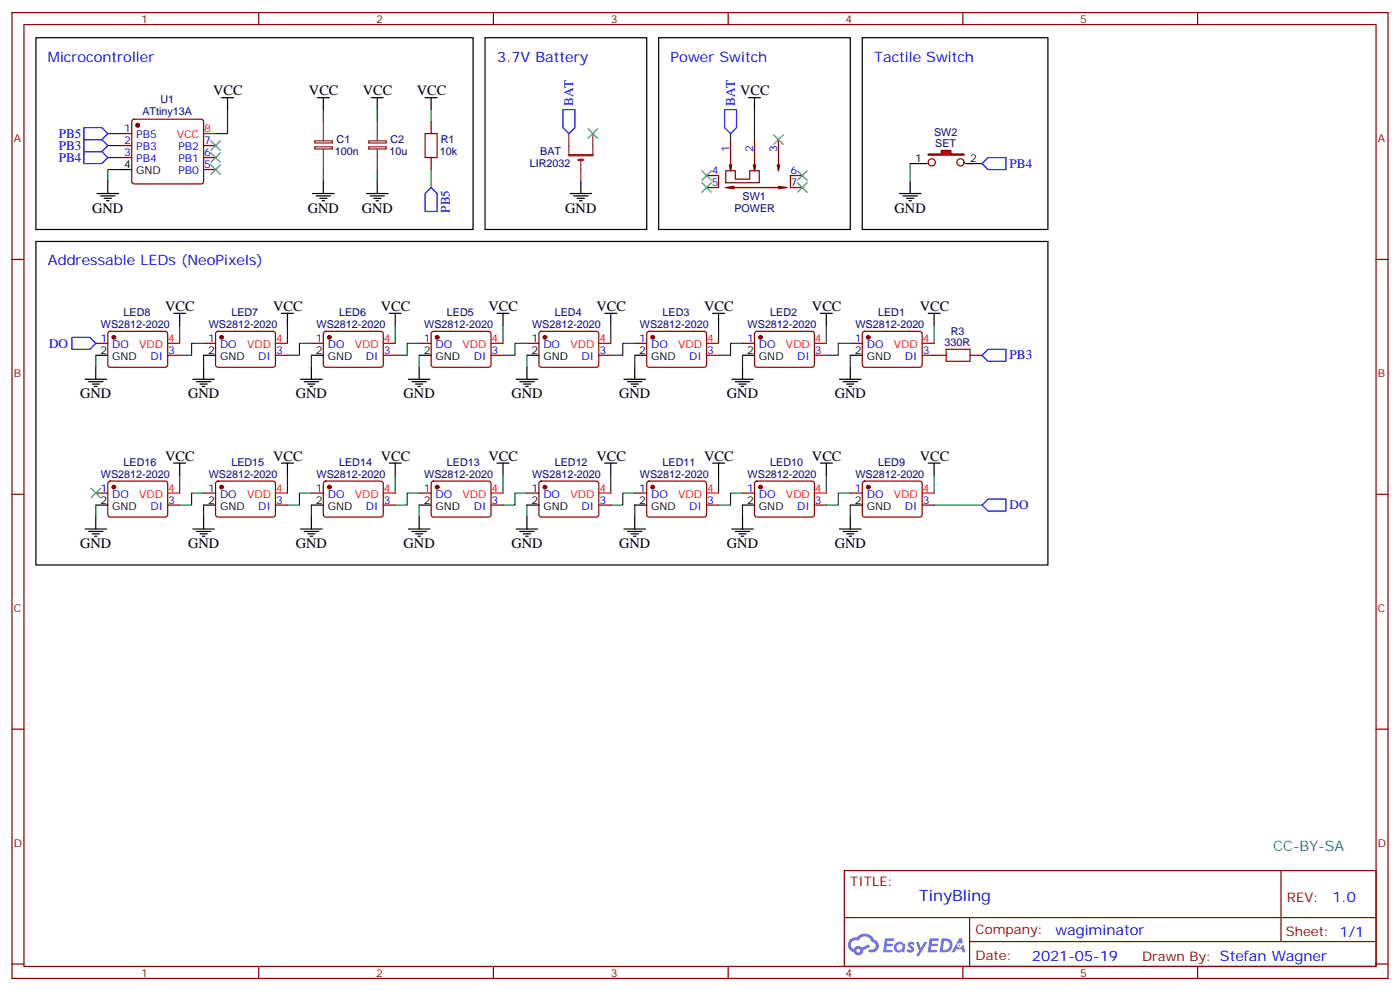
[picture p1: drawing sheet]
<svg xmlns="http://www.w3.org/2000/svg" width="412mm" height="292mm" viewBox="0 0 412 292" stroke-linecap="round" stroke-linejoin="round" font-family="sans-serif">
<g fill="none" stroke="#870000" stroke-width=".35">
<path d="M3.5 3.7h405.4v284.3h-405.4zM7.1 7.2h398.2v277.3h-398.2zM76.2 3.7v3.5M145.3 3.7v3.5M214.5 3.7v3.5M283.6 3.7v3.5M352.8 3.7v3.5M3.5 76.4h3.6M405.3 76.4h3.6M3.5 145.5h3.6M405.3 145.5h3.6M3.5 214.7h3.6"/>
<path d="M405.3 214.7h3.6M248.7 256.3h156.6v28.2h-156.6zM377.3 256.3v20.9M248.7 270.1h156.5M285.6 277.2h119.6M285.6 270.1v14.2M3.5 283.8h3.6M76.2 284.5v3.5M145.3 284.5v3.5M214.5 284.5v3.5M283.6 284.5v3.5M352.8 284.5v3.5"/>
<path d="M405.3 283.8h3.6"/>
</g>
<g fill="#5487ff">
<path d="M267.7 277.5a1.22 1.22 0 0 1 1.7 .2l-.4 .6a.47 .47 0 0 0-.3-.4 .47 .47 0 0 0-.5 .2l.1 .2a1.14 1.14 0 0 1 .8 1.8 1.14 1.14 0 0 1-1.9 0l-.2-.2 .5-.6 .7 .5a.29 .29 0 0 0 .3-.3 .29 .29 0 0 0-.2-.3 1.04 1.04 0 0 1-.6-1.7z"/>
<path d="M260.7 276.2h2.4l.3 .2-.2 .5-1.8 .1-.1 .8h1.5l.3 .4-.3 .4h-1.6l-.2 1.1h1.7l.2 .3-.2 .3-2.6 .1z"/>
<path d="M273.8 276.2h2.4l.3 .2-.1 .5-1.8 .1-.2 .8h1.6l.3 .4-.4 .4-1.6-.1-.1 1.1 1.7 .1 .2 .3-.2 .3-2.6 .1z"/>
<path d="M282.6 276.2h.7l.3 1.3-.6 .3a.69 .69 0 0 0-1 .3 .69 .69 0 0 0 .4 .9 .69 .69 0 0 0 .9-.6l.5-.2 .6 2.2h-.8l-.2-.9h-1.8l-.5 .9h-.8z"/>
<path d="M269.8 277.3h.8l.6 1.8 1.1-1.8h.9l-2.6 4.2h-.8l.9-1.5z"/>
<path d="M277.4 276.2l-.6 4.2h1.3a2.11 2.11 0 0 0 2.5-2.1 2.11 2.11 0 0 0-2.5-2.1zM278.1 277a1.39 1.39 0 0 1 1.7 1.4 1.39 1.39 0 0 1-1.8 1.2h-.3z"/>
<path d="M263.7 277.8a1.54 1.54 0 0 0-.1 2.2 1.54 1.54 0 0 0 2.2 .1l.6 .3 .3-2.3-.2-.3h-.4a1.49 1.49 0 0 0-2.4 0zM264 278.8a.94 .94 0 0 1 1.8 0 .94 .94 0 0 1-1.8 0z"/>
<path d="M250.4 276.6a2.18 2.18 0 0 0 1.1 3.7 1.44 1.44 0 0 0 1.6 .9 1.44 1.44 0 0 0 1.2-1.4l2-1.1-.5-.7-1.9 1a1.47 1.47 0 0 0-2.4 .4 1.39 1.39 0 0 1-.7-1.9 1.39 1.39 0 0 1 2-.5 2.12 2.12 0 0 1 2.2-1.3 2.12 2.12 0 0 1 1.9 1.7 1.14 1.14 0 0 1 1.1 1.4 1.14 1.14 0 0 1-1.7 .7 .43 .43 0 0 0-.5 .4 .43 .43 0 0 0 .4 .5 1.98 1.98 0 0 0 2.5-1.2 1.98 1.98 0 0 0-1.2-2.6 3.1 3.1 0 0 0-5.3-.6l-.9 .1zM252.3 279.9a.55 .55 0 0 1 1.1 0 .55 .55 0 0 1-1.1 0z"/>
<circle cx="282.6" cy="278.3" r=".26"/>
</g>
<path d="M95.2 35.8v5.7M111.1 35.8v5.7M167.6 39.3v6.4M174.6 39.3v6.4M92.7 43.2h5.2v.7h-5.2zM92.7 41.5h5.2v.6h-5.2zM95.2 43.9v6M108.6 43.2h5.2v.7h-5.2zM108.6 41.5h5.2v.6h-5.2zM111.1 43.9v6M171.1 47.1v6.3" fill="none" stroke="#8c2424" stroke-width=".35"/>
<g fill="none" stroke="#008700" stroke-width=".35">
<path d="M31.7 39.3h3.6M67 32.3v7h-3.5M95.2 32.3v3.5M111.1 32.3v3.5M127 32.3v3.5M215.2 39.3v1.8M222.2 32.3v8.8M31.7 46.4h3.6M31.7 42.9h3.6M35.3 49.9h-3.6v3.5M95.2 49.9v3.5M111.1 49.9v3.5"/>
<path d="M127 49.9v5.3M52.9 95.8v5.3M84.7 95.8v5.3M116.4 95.8v5.3M148.2 95.8v5.3M179.9 95.8v5.3M211.7 95.8v5.3M243.4 95.8v5.3M275.2 95.8v5.3M28.2 104.6v3.5M60 101.1h-3.6v3.5h-3.5M60 104.6v3.5"/>
<path d="M91.7 101.1h-3.5v3.5h-3.5M91.7 104.6v3.5M123.5 101.1h-3.6v3.5h-3.5M123.5 104.6v3.5M155.2 101.1h-3.5v3.5h-3.5M155.2 104.6v3.5M187 101.1h-3.6v3.5h-3.5M187 104.6v3.5M218.7 101.1h-3.5v3.5h-3.5M218.7 104.6v3.5M250.5 101.1h-3.6v3.5h-3.5M250.5 104.6v3.5"/>
<path d="M179.9 139.9v5.3M211.7 139.9v5.3M155.2 148.7v3.5M187 145.2h-3.6v3.5h-3.5M187 148.7v3.5"/>
</g>
<g fill="none" stroke="#000" stroke-width=".35">
<path d="M10.6 11.1h128.7v56.5h-128.7zM65.3 28.8h3.5M67 28.8v3.5M93.5 28.8h3.5M95.2 28.8v3.5M109.4 28.8h3.5M111.1 28.8v3.5M125.2 28.8h3.6M127 28.8v3.5M220.5 28.8h3.5M222.2 28.8v3.5M28.6 57h6.3"/>
<path d="M29.6 57.7h4.3M30.7 58.4h2.1M31.4 59.1h.7M31.7 53.4v3.6M35.3 49.9h3.5M92.1 57h6.3M93.1 57.7h4.3M94.2 58.4h2.1M94.9 59.1h.7M95.2 53.4v3.6M107.9 57h6.4M109 57.7h4.2"/>
<path d="M110.1 58.4h2.1M110.8 59.1h.7M111.1 53.4v3.6M167.9 57h6.4M169 57.7h4.2M170 58.4h2.2M170.7 59.1h.7M171.1 53.4v3.6M268.1 48.2h3.5M285.8 48.2h3.5M51.2 92.3h3.5M52.9 92.3v3.5"/>
<path d="M82.9 92.3h3.5M84.7 92.3v3.5M114.7 92.3h3.5M116.4 92.3v3.5M146.4 92.3h3.5M148.2 92.3v3.5M178.2 92.3h3.5M179.9 92.3v3.5M209.9 92.3h3.5M211.7 92.3v3.5M241.7 92.3h3.5M243.4 92.3v3.5"/>
<path d="M273.4 92.3h3.5M275.2 92.3v3.5M25 111.7h6.4M26.1 112.4h4.2M27.2 113.1h2.1M27.9 113.8h.7M28.2 104.6h3.5M28.2 108.1v3.6M56.8 111.7h6.3M57.9 112.4h4.2M58.9 113.1h2.1M59.6 113.8h.7"/>
<path d="M60 104.6h3.5M60 108.1v3.6M88.5 111.7h6.4M89.6 112.4h4.2M90.7 113.1h2.1M91.4 113.8h.7M91.7 104.6h3.5M91.7 108.1v3.6M120.3 111.7h6.3M121.4 112.4h4.2M122.4 113.1h2.1M123.1 113.8h.7"/>
<path d="M123.5 104.6h3.5M123.5 108.1v3.6M152 111.7h6.4M153.1 112.4h4.2M154.2 113.1h2.1M154.9 113.8h.7M155.2 104.6h3.5M155.2 108.1v3.6M183.8 111.7h6.3M184.9 112.4h4.2M185.9 113.1h2.1M186.6 113.8h.7"/>
<path d="M187 104.6h3.5M187 108.1v3.6M215.5 111.7h6.4M216.6 112.4h4.2M217.7 113.1h2.1M218.4 113.8h.7M218.7 104.6h3.5M218.7 108.1v3.6M247.3 111.7h6.3M248.4 112.4h4.2M249.4 113.1h2.1M250.1 113.8h.7"/>
<path d="M250.5 104.6h3.5M250.5 108.1v3.6M178.2 136.3h3.5M179.9 136.3v3.6M209.9 136.3h3.5M211.7 136.3v3.6M152 155.8h6.4M153.1 156.5h4.2M154.2 157.2h2.1M154.9 157.9h.7M155.2 152.2v3.6M155.2 148.7h3.5"/>
<path d="M183.8 155.8h6.3M184.9 156.5h4.2M185.9 157.2h2.1M186.6 157.9h.7M187 152.2v3.6M187 148.7h3.5"/>
</g>
<path d="M24.7 37.6h5.3l1.7 1.7-1.7 1.8h-5.3zM165.8 32.3h3.5v5.3l-1.7 1.7-1.8-1.7zM213.4 32.3h3.6v5.3l-1.8 1.7-1.8-1.7zM24.7 44.6h5.3l1.7 1.8-1.7 1.8h-5.3zM24.7 41.1h5.3l1.7 1.8-1.7 1.7h-5.3zM127 55.2l1.8 1.8v5.3h-3.6v-5.3zM21.2 99.3h5.3l1.7 1.8-1.7 1.7h-5.3zM289.3 104.6l1.7-1.8h5.3v3.6h-5.3zM291 146.9h5.3v3.6h-5.3l-1.7-1.8z" fill="none" stroke="#00f" stroke-width=".35"/>
<path d="M125.2 39.3h3.6v7.1h-3.6zM278.7 102.8h7.1v3.6h-7.1z" fill="none" stroke="#a10000" stroke-width=".35"/>
<g fill="none" stroke="#870000" stroke-width=".35">
<path d="M35.3 39.3h3.5M39 35.3l.5-.2h19.8l.5 .2 .2 .5v17.6l-.3 .5-.4 .3h-19.8l-.5-.3-.2-.5v-17.6zM127 35.8v3.5M35.3 42.9h3.5M35.3 46.4h3.5M60 42.9h3.5M60 46.4h3.5M60 49.9h3.5M127 46.4v3.5M208.1 51.7h3.6v3.5h-3.6M213.8 50.3h2.8v2.4h4.2v-2.4h2.9v3.5h-9.9zM214.8 48.5l.4 1.8"/>
<path d="M215.2 41.1v9.2l.3-1.8M216.3 54.9l-2.5 .3M221.9 48.5l.3 1.8M222.2 41.1v9.2l.4-1.8M229 48.5l.3 1.8M229.3 55.2h-15.5l2.5 .4M229.3 41.1v9.2l.4-1.8M229.3 54.9l2.5 .3h-16.6M231.8 55.2l-2.5 .4M236.4 51.7h-3.6v3.5h3.6M32 97.7l.5-.2 16.5 .1 .4 .6-.1 9.5-.6 .4h-16.5l-.5-.7v-9.2zM63.7 97.7l.5-.2 16.5 .1 .4 .6v9.5l-.7 .4h-16.5l-.4-.7v-9.2z"/>
<path d="M95.5 97.7l.5-.2 16.5 .1 .4 .6-.1 9.5-.6 .4h-16.5l-.5-.7v-9.2zM127.2 97.7l.5-.2 16.5 .1 .4 .6v9.5l-.7 .4h-16.5l-.4-.7v-9.2zM159 97.7l.5-.2 16.5 .1 .4 .6-.1 9.5-.6 .4h-16.5l-.5-.7v-9.2zM190.7 97.7l.5-.2 16.5 .1 .4 .6v9.5l-.7 .4h-16.5l-.4-.7v-9.2zM222.5 97.7l.5-.2 16.5 .1 .4 .6-.1 9.5-.6 .4h-16.5l-.5-.7v-9.2zM254.2 97.7l.5-.2 16.5 .1 .4 .6v9.5l-.7 .4h-16.5l-.4-.7v-9.2zM28.2 101.1h3.5M49.4 104.6h3.5M60 101.1h3.5M81.1 104.6h3.6M91.7 101.1h3.5M112.9 104.6h3.5"/>
<path d="M123.5 101.1h3.5M144.6 104.6h3.6M155.2 101.1h3.5M176.4 104.6h3.5M187 101.1h3.5M208.1 104.6h3.6M218.7 101.1h3.5M239.9 104.6h3.5M250.5 101.1h3.5M271.6 104.6h7.1M285.8 104.6h3.5M155.2 145.2h3.5"/>
<path d="M159 141.8l.5-.2 16.5 .1 .4 .6-.1 9.5-.6 .4h-16.5l-.5-.7v-9.2zM176.4 148.7h3.5M187 145.2h3.5M190.7 141.8l.5-.2 16.5 .1 .4 .6v9.5l-.7 .4h-16.5l-.4-.7v-9.2zM208.1 148.7h3.6"/>
</g>
<g fill="#870000" stroke="#870000" stroke-width=".35">
<circle cx="40.6" cy="36.9" r=".53"/>
<circle cx="255.8" cy="99.3" r=".53"/>
<circle cx="224" cy="99.3" r=".53"/>
<circle cx="192.3" cy="99.3" r=".53"/>
<circle cx="160.5" cy="99.3" r=".53"/>
<circle cx="128.8" cy="99.3" r=".53"/>
<circle cx="97" cy="99.3" r=".53"/>
<circle cx="65.3" cy="99.3" r=".53"/>
<circle cx="33.5" cy="99.3" r=".53"/>
<circle cx="160.5" cy="143.4" r=".53"/>
<circle cx="192.3" cy="143.4" r=".53"/>
</g>
<path d="M60 39.3h3.5M49.4 101.1h3.5M81.1 101.1h3.6M112.9 101.1h3.5M144.6 101.1h3.6M176.4 101.1h3.5M208.1 101.1h3.6M239.9 101.1h3.5M271.6 101.1h3.6M176.4 145.2h3.5M208.1 145.2h3.6" fill="none" stroke="#f00" stroke-width=".35"/>
<path d="M173.2 37.9l2.8 2.8M176 37.9l-2.8 2.8M227.9 39.7l2.8 2.8M230.7 39.7l-2.8 2.8M206.7 50.3l2.8 2.8M206.7 53.8l2.8 2.8M209.5 50.3l-2.8 2.8M209.5 53.8l-2.8 2.8M234.9 50.3l2.9 2.8M234.9 53.8l2.9 2.8M237.8 50.3l-2.9 2.8M237.8 53.8l-2.9 2.8" fill="none" stroke="#3c3" stroke-width=".35"/>
<path d="M167.6 45.7h7M170.4 47.1h1.4" fill="none" stroke="#8c2424" stroke-width=".71"/>
<path d="M273.4 45.3h3.9v-1h2.8v1h3.9v.4h-10.6z" fill="#f00" stroke="#870000" stroke-width=".35"/>
<g fill="none" stroke="#870000" stroke-width=".35">
<path d="M28.2 145.2h3.5M32 141.8l.5-.2 16.5 .1 .4 .6-.1 9.5-.6 .4h-16.5l-.5-.7v-9.2zM49.4 148.7h3.5M60 145.2h3.5M63.7 141.8l.5-.2 16.5 .1 .4 .6v9.5l-.7 .4h-16.5l-.4-.7v-9.2zM81.1 148.7h3.6M91.7 145.2h3.5M95.5 141.8l.5-.2 16.5 .1 .4 .6-.1 9.5-.6 .4h-16.5l-.5-.7v-9.2zM112.9 148.7h3.5M123.5 145.2h3.5M127.2 141.8l.5-.2 16.5 .1 .4 .6v9.5l-.7 .4h-16.5l-.4-.7v-9.2zM144.6 148.7h3.6"/>
<path d="M218.7 145.2h3.5M222.5 141.8l.5-.2 16.5 .1 .4 .6-.1 9.5-.6 .4h-16.5l-.5-.7v-9.2zM239.9 148.7h3.5M250.5 145.2h3.5M254.2 141.8l.5-.2 16.5 .1 .4 .6v9.5l-.7 .4h-16.5l-.4-.7v-9.2zM271.6 148.7h3.6"/>
<circle cx="274.5" cy="47.8" r="1.06"/>
<circle cx="282.9" cy="47.8" r="1.06"/>
</g>
<g fill="none" stroke="#000" stroke-width=".35">
<path d="M142.9 11.1h47.6v56.5h-47.6zM194 11.1h56.5v56.5h-56.5zM254 11.1h54.7v56.5h-54.7zM264.9 57h6.4M266 57.7h4.2M267.1 58.4h2.1M267.8 59.1h.7M268.1 53.4v3.6M271.6 48.2h1.4M284.3 48.2h1.5M10.6 71.1h298.1v95.2h-298.1zM51.2 136.3h3.5"/>
<path d="M52.9 136.3v3.6M82.9 136.3h3.5M84.7 136.3v3.6M114.7 136.3h3.5M116.4 136.3v3.6M146.4 136.3h3.5M148.2 136.3v3.6M241.7 136.3h3.5M243.4 136.3v3.6M273.4 136.3h3.5M275.2 136.3v3.6M25 155.8h6.4"/>
<path d="M26.1 156.5h4.2M27.2 157.2h2.1M27.9 157.9h.7M28.2 148.7h3.5M28.2 152.2v3.6M56.8 155.8h6.3M57.9 156.5h4.2M58.9 157.2h2.1M59.6 157.9h.7M60 148.7h3.5M60 152.2v3.6M88.5 155.8h6.4"/>
<path d="M89.6 156.5h4.2M90.7 157.2h2.1M91.4 157.9h.7M91.7 148.7h3.5M91.7 152.2v3.6M120.3 155.8h6.3M121.4 156.5h4.2M122.4 157.2h2.1M123.1 157.9h.7M123.5 148.7h3.5M123.5 152.2v3.6M215.5 155.8h6.4"/>
<path d="M216.6 156.5h4.2M217.7 157.2h2.1M218.4 157.9h.7M218.7 148.7h3.5M218.7 152.2v3.6M247.3 155.8h6.3M248.4 156.5h4.2M249.4 157.2h2.1M250.1 157.9h.7M250.5 148.7h3.5M250.5 152.2v3.6"/>
</g>
<g fill="none" stroke="#008700" stroke-width=".35">
<path d="M268.1 48.2v5.2M52.9 139.9v5.3M84.7 139.9v5.3M116.4 139.9v5.3M148.2 139.9v5.3M243.4 139.9v5.3M275.2 139.9v5.3M28.2 148.7v3.5M60 145.2h-3.6v3.5h-3.5M60 148.7v3.5M91.7 145.2h-3.5v3.5h-3.5M91.7 148.7v3.5"/>
<path d="M123.5 145.2h-3.6v3.5h-3.5M123.5 148.7v3.5M155.2 145.2h-3.5v3.5h-3.5M218.7 145.2h-3.5v3.5h-3.5M218.7 148.7v3.5M250.5 145.2h-3.6v3.5h-3.5M250.5 148.7v3.5M275.2 148.7h14.1"/>
</g>
<path d="M289.3 48.2l1.7-1.8h5.3v3.5h-5.3z" fill="none" stroke="#00f" stroke-width=".35"/>
<path d="M62.1 41.5l2.8 2.8M62.1 45l2.8 2.8M62.1 48.5l2.8 2.8M64.9 41.5l-2.8 2.8M64.9 45l-2.8 2.8M64.9 48.5l-2.8 2.8M26.8 143.8l2.8 2.8M29.6 143.8l-2.8 2.8" fill="none" stroke="#3c3" stroke-width=".35"/>
<g fill="#870000" stroke="#870000" stroke-width=".35">
<circle cx="128.8" cy="143.4" r=".53"/>
<circle cx="97" cy="143.4" r=".53"/>
<circle cx="65.3" cy="143.4" r=".53"/>
<circle cx="33.5" cy="143.4" r=".53"/>
<circle cx="224" cy="143.4" r=".53"/>
<circle cx="255.8" cy="143.4" r=".53"/>
</g>
<path d="M49.4 145.2h3.5M81.1 145.2h3.6M112.9 145.2h3.5M144.6 145.2h3.6M239.9 145.2h3.5M271.6 145.2h3.6" fill="none" stroke="#f00" stroke-width=".35"/>
<text font-size="4.6" fill="#00f" x="270.8" y="265.3">TinyBling</text>
<g font-size="4.2" fill="#00f">
<text x="14.1" y="18.2">Microcontroller</text>
<text x="146.4" y="18.2">3.7V Battery</text>
<text x="197.6" y="18.2">Power Switch</text>
<text x="257.5" y="18.2">Tactile Switch</text>
<text x="14.1" y="78.1">Addressable LEDs (NeoPixels)</text>
<text x="392.5" y="265.6">1.0</text>
<text x="310.9" y="275.1">wagiminator</text>
<text x="304" y="282.9">2021-05-19</text>
</g>
<g font-size="4.2">
<text x="62.8" y="28">VCC</text>
<text x="91" y="28">VCC</text>
<text x="106.9" y="28">VCC</text>
<text x="122.8" y="28">VCC</text>
<text x="218" y="28">VCC</text>
<text x="27.2" y="62.6">GND</text>
<text x="90.7" y="62.6">GND</text>
<text x="106.5" y="62.6">GND</text>
<text x="166.5" y="62.6">GND</text>
<text x="263.5" y="62.6">GND</text>
<text x="48.7" y="91.5">VCC</text>
<text x="80.4" y="91.5">VCC</text>
<text x="112.2" y="91.5">VCC</text>
<text x="143.9" y="91.5">VCC</text>
<text x="175.7" y="91.5">VCC</text>
<text x="207.4" y="91.5">VCC</text>
<text x="239.2" y="91.5">VCC</text>
<text x="270.9" y="91.5">VCC</text>
<text x="23.6" y="117.3">GND</text>
<text x="55.4" y="117.3">GND</text>
<text x="87.1" y="117.3">GND</text>
<text x="118.9" y="117.3">GND</text>
<text x="150.6" y="117.3">GND</text>
<text x="182.4" y="117.3">GND</text>
<text x="214.1" y="117.3">GND</text>
<text x="245.9" y="117.3">GND</text>
<text x="48.7" y="135.6">VCC</text>
<text x="80.4" y="135.6">VCC</text>
<text x="112.2" y="135.6">VCC</text>
<text x="143.9" y="135.6">VCC</text>
<text x="175.7" y="135.6">VCC</text>
<text x="207.4" y="135.6">VCC</text>
<text x="239.2" y="135.6">VCC</text>
<text x="270.9" y="135.6">VCC</text>
<text x="23.6" y="161.4">GND</text>
<text x="55.4" y="161.4">GND</text>
<text x="87.1" y="161.4">GND</text>
<text x="118.9" y="161.4">GND</text>
<text x="150.6" y="161.4">GND</text>
<text x="182.4" y="161.4">GND</text>
<text x="214.1" y="161.4">GND</text>
<text x="245.9" y="161.4">GND</text>
</g>
<text font-size="4.2" fill="#0099b0" x="375" y="250.6">CC-BY-SA</text>
<g font-size="3.9" fill="#00f">
<text x="168.8" y="31.2" transform="rotate(-90 168.8 31.2)">BAT</text>
<text x="216.5" y="31.2" transform="rotate(-90 216.5 31.2)">BAT</text>
<text x="17.3" y="40.6">PB5</text>
<text x="17.3" y="47.7">PB4</text>
<text x="17.3" y="44.2">PB3</text>
<text x="297.4" y="49.3">PB4</text>
<text x="132.5" y="62.6" transform="rotate(-90 132.5 62.6)">PB5</text>
<text x="14.5" y="102.3">DO</text>
<text x="297.4" y="105.8">PB3</text>
<text x="297.4" y="150">DO</text>
</g>
<g font-size="3.9" fill="#800">
<text x="250.5" y="260.9">TITLE:</text>
<text x="379.1" y="265.6">REV:</text>
<text x="287.4" y="275.1">Company:</text>
<text x="378.7" y="275.7">Sheet: 1/1</text>
<text x="287.4" y="282.8">Date:</text>
<text x="336.4" y="282.8">Drawn By: Stefan Wagner</text>
</g>
<g font-size="3.2" fill="#800">
<text x="41.6" y="6.7">1</text>
<text x="110.8" y="6.7">2</text>
<text x="179.9" y="6.7">3</text>
<text x="249.1" y="6.7">4</text>
<text x="318.2" y="6.7">5</text>
<text x="4.1" y="41.8">A</text>
<text x="405.9" y="41.8">A</text>
<text x="4.1" y="110.9">B</text>
<text x="405.9" y="110.9">B</text>
<text x="4.1" y="180.1">C</text>
<text x="405.9" y="180.1">C</text>
<text x="4.1" y="249.2">D</text>
<text x="405.9" y="249.2">D</text>
<text x="41.6" y="287.5">1</text>
<text x="110.8" y="287.5">2</text>
<text x="179.9" y="287.5">3</text>
<text x="249.1" y="287.5">4</text>
<text x="318.2" y="287.5">5</text>
</g>
<g font-size="3.2" fill="#000080">
<text x="42" y="33.8">ATtiny13A</text>
<text x="47.3" y="30.2">U1</text>
<text x="275.2" y="40">SW2</text>
<text x="98.6" y="45.8">100n</text>
<text x="99.1" y="42.2">C1</text>
<text x="114.7" y="45.7">10u</text>
<text x="115" y="42.2">C2</text>
<text x="129.6" y="45.7">10k</text>
<text x="129.8" y="42.2">R1</text>
<text x="159.1" y="45.7">BAT</text>
<text x="275.5" y="43.3">SET</text>
<text x="156.1" y="49.3">LIR2032</text>
<text x="218.7" y="58.9">SW1</text>
<text x="216.3" y="62.3">POWER</text>
<text x="36.4" y="93.1">LED8</text>
<text x="68.1" y="93.1">LED7</text>
<text x="99.9" y="93.1">LED6</text>
<text x="131.6" y="93.1">LED5</text>
<text x="163.4" y="93.1">LED4</text>
<text x="195.1" y="93.1">LED3</text>
<text x="226.9" y="93.1">LED2</text>
<text x="258.6" y="93.1">LED1</text>
<text x="29.7" y="96.5">WS2812-2020</text>
<text x="61.5" y="96.5">WS2812-2020</text>
<text x="93.2" y="96.5">WS2812-2020</text>
<text x="125" y="96.5">WS2812-2020</text>
<text x="156.7" y="96.5">WS2812-2020</text>
<text x="188.5" y="96.5">WS2812-2020</text>
<text x="220.2" y="96.5">WS2812-2020</text>
<text x="252" y="96.5">WS2812-2020</text>
<text x="278.2" y="101.8">330R</text>
<text x="280.1" y="98.6">R3</text>
<text x="36.4" y="137.2">LED16</text>
<text x="68.1" y="137.2">LED15</text>
<text x="99.9" y="137.2">LED14</text>
<text x="131.6" y="137.2">LED13</text>
<text x="163.4" y="137.2">LED12</text>
<text x="195.1" y="137.2">LED11</text>
<text x="226.9" y="137.2">LED10</text>
<text x="258.6" y="137.2">LED9</text>
<text x="29.7" y="140.6">WS2812-2020</text>
<text x="61.5" y="140.6">WS2812-2020</text>
<text x="93.2" y="140.6">WS2812-2020</text>
<text x="125" y="140.6">WS2812-2020</text>
<text x="156.7" y="140.6">WS2812-2020</text>
<text x="188.5" y="140.6">WS2812-2020</text>
<text x="220.2" y="140.6">WS2812-2020</text>
<text x="252" y="140.6">WS2812-2020</text>
</g>
<g font-size="3.2" fill="#00f">
<text x="36.6" y="39">1</text>
<text x="40.1" y="40.7">PB5</text>
<text x="36.6" y="42.5">2</text>
<text x="36.6" y="46">3</text>
<text x="40.1" y="44.3">PB3</text>
<text x="40.1" y="47.8">PB4</text>
<text x="52.6" y="47.8">PB1</text>
<text x="52.6" y="44.3">PB2</text>
<text x="60.1" y="46">6</text>
<text x="60.1" y="42.5">7</text>
<text x="214.8" y="44.6" transform="rotate(-90 214.8 44.6)">1</text>
<text x="221.9" y="44.6" transform="rotate(-90 221.9 44.6)">2</text>
<text x="229" y="44.6" transform="rotate(-90 229 44.6)">3</text>
<text x="52.6" y="51.3">PB0</text>
<text x="60.1" y="49.6">5</text>
<text x="209.6" y="51.3">4</text>
<text x="232.8" y="51.3">6</text>
<text x="209.6" y="54.9">5</text>
<text x="232.8" y="54.9">7</text>
<text x="29.6" y="100.7">1</text>
<text x="61.3" y="100.7">1</text>
<text x="93.1" y="100.7">1</text>
<text x="124.8" y="100.7">1</text>
<text x="156.6" y="100.7">1</text>
<text x="188.3" y="100.7">1</text>
<text x="220.1" y="100.7">1</text>
<text x="251.8" y="100.7">1</text>
<text x="33.1" y="102.5">DO</text>
<text x="44.3" y="106">DI</text>
<text x="49.6" y="104.2">3</text>
<text x="64.8" y="102.5">DO</text>
<text x="76.1" y="106">DI</text>
<text x="81.3" y="104.2">3</text>
<text x="96.6" y="102.5">DO</text>
<text x="107.8" y="106">DI</text>
<text x="113.1" y="104.2">3</text>
<text x="128.3" y="102.5">DO</text>
<text x="139.6" y="106">DI</text>
<text x="144.8" y="104.2">3</text>
<text x="160.1" y="102.5">DO</text>
<text x="171.3" y="106">DI</text>
<text x="176.6" y="104.2">3</text>
<text x="191.8" y="102.5">DO</text>
<text x="203.1" y="106">DI</text>
<text x="208.3" y="104.2">3</text>
<text x="223.6" y="102.5">DO</text>
<text x="234.8" y="106">DI</text>
<text x="240.1" y="104.2">3</text>
<text x="255.3" y="102.5">DO</text>
<text x="266.6" y="106">DI</text>
<text x="271.8" y="104.2">3</text>
<text x="29.6" y="144.8">1</text>
<text x="33.1" y="146.6">DO</text>
<text x="49.6" y="148.3">3</text>
<text x="61.3" y="144.8">1</text>
<text x="64.8" y="146.6">DO</text>
<text x="81.3" y="148.3">3</text>
<text x="93.1" y="144.8">1</text>
<text x="96.6" y="146.6">DO</text>
<text x="113.1" y="148.3">3</text>
<text x="124.8" y="144.8">1</text>
<text x="128.3" y="146.6">DO</text>
<text x="144.8" y="148.3">3</text>
<text x="156.6" y="144.8">1</text>
<text x="160.1" y="146.6">DO</text>
<text x="176.6" y="148.3">3</text>
<text x="188.3" y="144.8">1</text>
<text x="191.8" y="146.6">DO</text>
<text x="208.3" y="148.3">3</text>
<text x="220.1" y="144.8">1</text>
<text x="223.6" y="146.6">DO</text>
<text x="240.1" y="148.3">3</text>
<text x="251.8" y="144.8">1</text>
<text x="255.3" y="146.6">DO</text>
<text x="271.8" y="148.3">3</text>
<text x="44.3" y="150.1">DI</text>
<text x="76.1" y="150.1">DI</text>
<text x="107.8" y="150.1">DI</text>
<text x="139.6" y="150.1">DI</text>
<text x="171.3" y="150.1">DI</text>
<text x="203.1" y="150.1">DI</text>
<text x="234.8" y="150.1">DI</text>
<text x="266.6" y="150.1">DI</text>
</g>
<g font-size="3.2" fill="#f00">
<text x="52.1" y="40.7">VCC</text>
<text x="60.1" y="39">8</text>
<text x="49.6" y="100.7">4</text>
<text x="81.3" y="100.7">4</text>
<text x="113.1" y="100.7">4</text>
<text x="144.8" y="100.7">4</text>
<text x="176.6" y="100.7">4</text>
<text x="208.3" y="100.7">4</text>
<text x="240.1" y="100.7">4</text>
<text x="271.8" y="100.7">4</text>
<text x="41" y="102.5">VDD</text>
<text x="72.8" y="102.5">VDD</text>
<text x="104.5" y="102.5">VDD</text>
<text x="136.3" y="102.5">VDD</text>
<text x="168" y="102.5">VDD</text>
<text x="199.8" y="102.5">VDD</text>
<text x="231.5" y="102.5">VDD</text>
<text x="263.3" y="102.5">VDD</text>
<text x="41" y="146.6">VDD</text>
<text x="49.6" y="144.8">4</text>
<text x="72.8" y="146.6">VDD</text>
<text x="81.3" y="144.8">4</text>
<text x="104.5" y="146.6">VDD</text>
<text x="113.1" y="144.8">4</text>
<text x="136.3" y="146.6">VDD</text>
<text x="144.8" y="144.8">4</text>
<text x="168" y="146.6">VDD</text>
<text x="176.6" y="144.8">4</text>
<text x="199.8" y="146.6">VDD</text>
<text x="208.3" y="144.8">4</text>
<text x="231.5" y="146.6">VDD</text>
<text x="240.1" y="144.8">4</text>
<text x="263.3" y="146.6">VDD</text>
<text x="271.8" y="144.8">4</text>
</g>
<g font-size="3.2">
<text x="269.6" y="47.8">1</text>
<text x="285.8" y="47.8">2</text>
<text x="36.6" y="49.6">4</text>
<text x="40.1" y="51.3">GND</text>
<text x="29.6" y="104.2">2</text>
<text x="33.1" y="106">GND</text>
<text x="61.3" y="104.2">2</text>
<text x="64.8" y="106">GND</text>
<text x="93.1" y="104.2">2</text>
<text x="96.6" y="106">GND</text>
<text x="124.8" y="104.2">2</text>
<text x="128.3" y="106">GND</text>
<text x="156.6" y="104.2">2</text>
<text x="160.1" y="106">GND</text>
<text x="188.3" y="104.2">2</text>
<text x="191.8" y="106">GND</text>
<text x="220.1" y="104.2">2</text>
<text x="223.6" y="106">GND</text>
<text x="251.8" y="104.2">2</text>
<text x="255.3" y="106">GND</text>
<text x="29.6" y="148.3">2</text>
<text x="61.3" y="148.3">2</text>
<text x="93.1" y="148.3">2</text>
<text x="124.8" y="148.3">2</text>
<text x="156.6" y="148.3">2</text>
<text x="188.3" y="148.3">2</text>
<text x="220.1" y="148.3">2</text>
<text x="251.8" y="148.3">2</text>
<text x="33.1" y="150.1">GND</text>
<text x="64.8" y="150.1">GND</text>
<text x="96.6" y="150.1">GND</text>
<text x="128.3" y="150.1">GND</text>
<text x="160.1" y="150.1">GND</text>
<text x="191.8" y="150.1">GND</text>
<text x="223.6" y="150.1">GND</text>
<text x="255.3" y="150.1">GND</text>
</g>
</svg>
